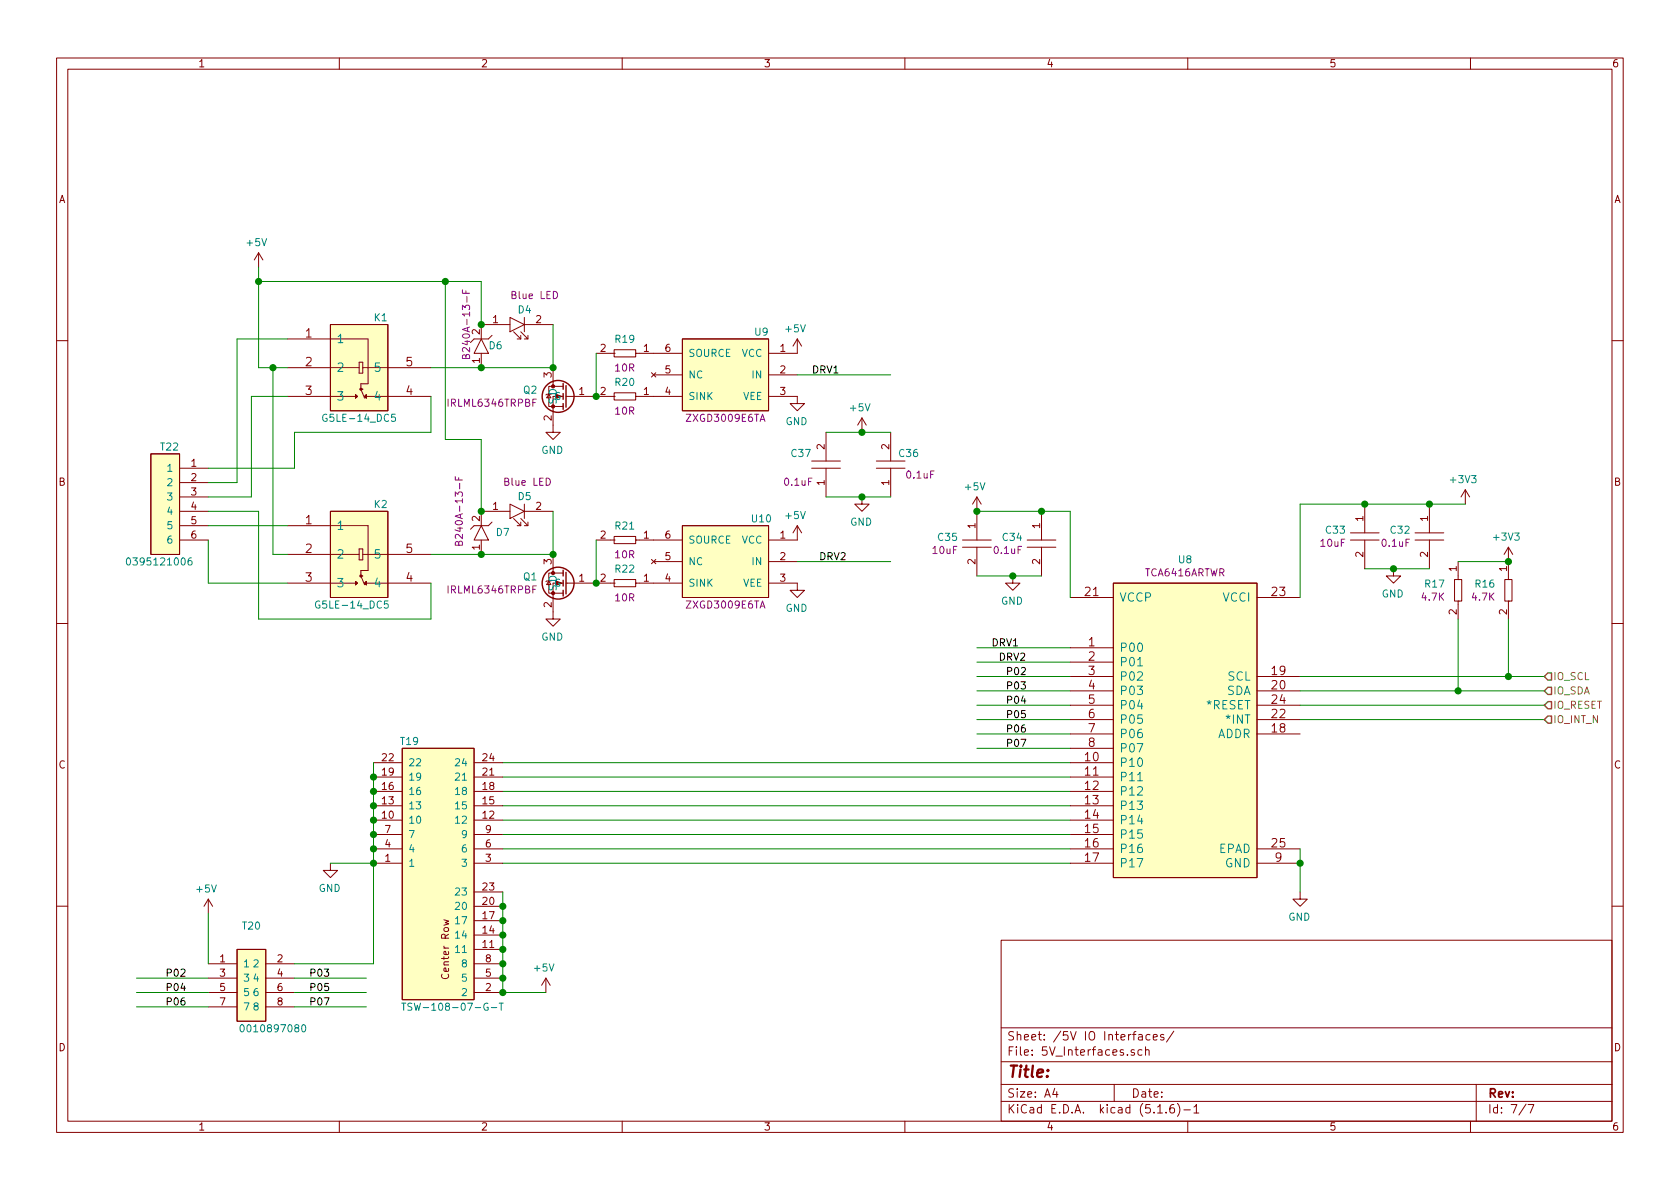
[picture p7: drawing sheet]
<svg xmlns="http://www.w3.org/2000/svg" width="297mm" height="210mm" viewBox="0 0 297 210" stroke-linecap="round" stroke-linejoin="round" font-family="sans-serif">
<g fill="none" stroke="#840000" stroke-width=".18">
<path d="M10 10.3h277v189.9h-277zM12 12.2h273v186.1h-273zM60 10.3v1.9M110 10.3v1.9M160 10.3v1.9M210 10.3v1.9M260 10.3v1.9M45.7 44.7l.8 1.3M45.7 44.7v2.5M45.7 44.7l-.7 1.3M50.8 59.9h14.3v8h-1.3v.9l.7 1.6M58.4 57.4h10.2v15.2h-10.2z"/>
<path d="M85.1 59.9l1.3 2.6h-2.6zM87 59.3l-.6 .6h-2.6l-.6 .7M90.2 56.1l2.5 1.3-2.5 1.3zM90.2 57.4h-5.1v2.5M90.8 58.7l1.3 1.2M91.4 59.9h.7M92.1 58.7l1.2 1.2h-.6M92.1 59.3v.6M92.7 56.1v2.6M92.7 57.4h5.1M93.3 59.3v.6M120.6 59.9h15.3v12.7h-15.3z"/>
<path d="M141 59.9l.7 1.3M141 59.9v2.6h-5.1M141 59.9l-.8 1.3M10 60.2h2M50.8 70.1h12.1M50.8 65h12.7M62.9 69.8l.3 .3-.3 .3zM63.5 64.1h.6v1.9h-.6zM64.1 65h12.1M64.5 70.1l.3-.3v.6zM64.5 70.1h11.7M85.1 62.5v2.5"/>
<path d="M97.8 71.9v4.5h-1.3l1.3 1.3 1.3-1.3h-1.3M97.8 68.3h-.8v3.6h.8M97.8 65v3.3M97.8 71.9h1.8M97.8 68.3h1.8M100.1 70.1h8.5M105.4 62.5h3.2M108.6 61.8h3.8v1.3h-3.8zM108.6 69.5h3.8v1.2h-3.8zM108.6 62.5h.1M108.6 70.1h.1M112.4 62.5h.1"/>
<path d="M112.4 70.1h.1M112.4 70.1h8.2M112.4 62.5h8.2M115.2 65.9l.8 .8M115.6 66.3h5M116 65.9l-.8 .8M135.9 70.1h5.1v1.3h-1.3l1.3 1.2 1.2-1.2h-1.2M135.9 66.3h5.1M146 76.4v5.1M152.4 73.9l.8 1.3M152.4 73.9v2.5M152.4 73.9l-.8 1.3"/>
<path d="M157.5 76.4v5.1M285 60.2h2M26.7 80.3h5v17.7h-5zM31.7 93h5.1M31.7 95.5h5.1M31.7 82.8h5.1M31.7 85.3h5.1M31.7 87.9h5.1M31.7 90.4h5.1M50.8 98h12.7M50.8 93h14.3v7.9h-1.3v.9l.7 1.6M58.4 90.4h10.2v15.3h-10.2z"/>
<path d="M63.5 97.1h.6v1.9h-.6zM64.1 98h12.1M85.1 93l1.3 2.5h-2.6zM85.1 95.5v2.5M87 92.3l-.6 .7h-2.6l-.6 .6M90.2 89.1l2.5 1.3-2.5 1.3zM90.2 90.4h-5.1v2.6M90.8 91.7l1.3 1.3M91.4 93h.7M92.1 91.7l1.2 1.3h-.6M92.1 92.3v.7M92.7 90.4h5.1"/>
<path d="M92.7 89.1v2.6M93.3 92.3v.7M97.8 98v3.3M105.4 95.5h3.2M108.6 94.9h3.8v1.2h-3.8zM108.6 95.5h.1M112.4 95.5h.1M112.4 95.5h8.2M115.2 98.9l.8 .8M115.6 99.3h5M116 98.9l-.8 .8M120.6 93h15.3v12.7h-15.3z"/>
<path d="M135.9 99.3h5.1M141 93v2.5h-5.1M141 93l.7 1.2M141 93l-.8 1.2M143.5 82.8h5.1M143.5 81.5h5.1M146 82.8v5.1M152.4 87.9v1.2h-1.3l1.3 1.3 1.3-1.3h-1.3M154.9 82.8h5.1M154.9 81.5h5.1M157.5 82.8v5.1M170.2 95.5h5.1"/>
<path d="M170.2 96.8h5.1M172.7 87.9v7.6M172.7 96.8v5M172.7 87.9l.8 1.2M172.7 87.9l-.7 1.2M181.6 95.5h5.1M181.6 96.8h5.1M184.1 90.4v5.1M184.1 96.8v5M238.8 95.5h5M238.8 94.2h5M241.3 89.1v5.1"/>
<path d="M241.3 95.5v5.1M250.2 95.5h5.1M250.2 94.2h5.1M252.7 89.1v5.1M252.7 95.5v5.1M257.8 99.3v3.2M259.1 86.6l.7 1.3M259.1 86.6v2.5M259.1 86.6l-.8 1.3M266.7 96.8l.8 1.2M266.7 96.8v5.7M266.7 96.8l-.8 1.2"/>
<path d="M10 110.3h2M50.8 103.1h12.1M62.9 102.8l.3 .3-.3 .3zM64.5 103.1h11.7M64.5 103.1l.3-.3v.6zM97.8 101.3h-.8v3.6h.8M97.8 104.9v4.6h-1.3l1.3 1.2 1.3-1.2h-1.3M97.8 104.9h1.8M97.8 101.3h1.8M100.1 103.1h8.5M108.6 102.5h3.8v1.3h-3.8zM108.6 103.1h.1"/>
<path d="M112.4 103.1h.1M112.4 103.1h8.2M135.9 103.1h5.1v1.3h-1.3l1.3 1.3 1.2-1.3h-1.2M179.1 101.8v1.3h-1.3l1.3 1.3 1.2-1.3h-1.2M189.2 114.5h7.6M189.2 119.6h7.6M189.2 117.1h7.6M189.2 105.7h7.6M196.8 103.1h25.4v52.1h-25.4zM222.2 119.6h7.7M222.2 105.7h7.7M246.4 100.6v1.2h-1.3l1.3 1.3 1.2-1.3h-1.2"/>
<path d="M257.2 102.5h1.2v3.8h-1.2zM257.8 102.5h.1M257.8 106.3h.1M257.8 106.3v3.2M266.1 102.5h1.2v3.8h-1.2zM266.7 102.5h.1M266.7 106.3h.1M266.7 106.3v3.2M285 110.3h2M66 134.9h5.1M66 137.4h5.1M66 139.9h5.1"/>
<path d="M71.1 132.3h12.7v44.5h-12.7zM83.8 134.9h5.1M83.8 137.4h5.1M83.8 139.9h5.1M189.2 134.9h7.6M189.2 137.4h7.6M189.2 139.9h7.6M189.2 129.8h7.6M189.2 122.2h7.6M189.2 127.2h7.6M189.2 124.7h7.6M189.2 132.3h7.6"/>
<path d="M222.2 129.8h7.7M222.2 122.2h7.7M222.2 127.2h7.7M222.2 124.7h7.7M36.8 159l.8 1.3M36.8 159v2.5M36.8 159l-.7 1.3M58.4 152.6v1.3h-1.3l1.3 1.3 1.3-1.3h-1.3M66 142.5h5.1M66 145h5.1M66 147.6h5.1M66 150.1h5.1"/>
<path d="M66 152.6h5.1M83.8 142.5h5.1M83.8 145h5.1M83.8 147.6h5.1M83.8 150.1h5.1M83.8 152.6h5.1M83.8 157.7h5.1M189.2 142.5h7.6M189.2 145h7.6M189.2 147.6h7.6M189.2 150.1h7.6M189.2 152.6h7.6"/>
<path d="M222.2 150.1h7.7M222.2 152.6h7.7M229.9 157.7v1.3h-1.3l1.3 1.3 1.2-1.3h-1.2M10 160.2h2M36.8 170.4h5.1M36.8 173h5.1M36.8 175.5h5.1M36.8 178h5.1M41.9 167.9h5.1v12.7h-5.1zM47 170.4h5.1M47 173h5.1M47 175.5h5.1"/>
<path d="M47 178h5.1M78.5 162.7l.8 .2-.6 .2 .6 .3-.8 .2M83.8 170.4h5.1M83.8 173h5.1M83.8 175.5h5.1M83.8 167.9h5.1M83.8 165.3h5.1M83.8 162.8h5.1M83.8 160.3h5.1M96.5 173l.8 1.2M96.5 173v2.5M96.5 173l-.7 1.2"/>
<path d="M177 166.3h108v32h-108zM285 160.2h2M60 198.3v1.9M110 198.3v1.9M160 198.3v1.9M177 194.8h108M177 191.8h108M177 187.8h108M177 181.8h108M186.5 192.5l-.4 1h1M186.8 193v1M197 191.8v3"/>
<path d="M200.6 185.7l-.4-.1-.2 .2 .1 .2 .5 .2v.3h-.6M201.3 183h.6l.1 .9M201.9 185.7l-.4-.1-.3 .3 .1 .6h.6M202 183.3l-.5 .1-.2 .2v.2l.2 .1 .5-.1M202.5 185.7l.3-.1 .3 .1 .1 .9M202.5 185.1v1.5M203.3 183l-.4-.1-.3 .3 .1 .6 .2 .1 .4-.1M203.9 183.4l.7-.1-.1-.3-.4-.1-.2 .2 .1 .7h.5M204.7 196.8h.8M205.8 183a.37 .37 0 0 0-.6 .1l.1 .3 .5 .1v.1l-.2 .3-.4-.1M206.2 196.7v.1M207.5 195.3a.59 .59 0 0 0-.7 .7v.5l.2 .2 .4 .1 .2-.1 .1-.5-.2-.2-.4-.1-.3 .3"/>
<path d="M207.5 182.3l-1.3 2M208.2 195.1a1.71 1.71 0 0 1 0 2.3M209.3 196.3h1.2M210 198.3v1.9M211.1 195.8l.4-.5v1.5M211.1 196.8h.9M260 198.3v1.9M261 191.8v6.5M269.8 195.2l-1.2 2M270.2 195.3h1l-.6 1.5"/>
</g>
<g fill="#ffffc2" stroke="#ffffc2" stroke-width=".18">
<path d="M58.4 90.4h10.2v15.3h-10.2z"/>
<path d="M41.9 167.9h5.1v12.7h-5.1z"/>
<path d="M196.8 103.1h25.4v52.1h-25.4z"/>
<path d="M26.7 80.3h5v17.7h-5z"/>
<path d="M58.4 57.4h10.2v15.2h-10.2z"/>
<path d="M71.1 132.3h12.7v44.5h-12.7z"/>
<path d="M120.6 59.9h15.3v12.7h-15.3z"/>
<path d="M120.6 93h15.3v12.7h-15.3z"/>
</g>
<g fill="none" stroke="#840000" stroke-width=".25">
<path d="M64 68.8h.1M99.6 67.8v1M99.6 71.4v1M100.1 68.2v3.8M64 101.8h.1M99.6 100.8v1M99.6 104.4v1M100.1 101.2v3.8"/>
<circle cx="63.8" cy="68.8" r=".15"/>
<circle cx="98.7" cy="70.1" r="2.82"/>
<circle cx="63.8" cy="101.8" r=".15"/>
<circle cx="98.7" cy="103.1" r="2.82"/>
</g>
<g fill="#840000" stroke="#840000" stroke-width=".18">
<path d="M62.9 102.8l.3 .3-.3 .3z"/>
<path d="M64.5 103.1l.3-.3v.6z"/>
<path d="M62.9 69.8l.3 .3-.3 .3z"/>
<path d="M64.5 70.1l.3-.3v.6z"/>
<circle cx="97.8" cy="104.9" r=".28"/>
<circle cx="97.8" cy="71.9" r=".28"/>
</g>
<g fill="none" stroke="#008484" stroke-width=".18">
<path d="M57.8 73.3a.59 .59 0 0 0-.8 .6 .59 .59 0 0 0 .8 .6v-.5h-.2M69.9 73.2h-.6l-.1 .7 .2-.2 .5 .2v.5l-.2 .1-.5-.1M22.5 98.8l.2-.2a.67 .67 0 0 1 .4 .7 .67 .67 0 0 1-.4 .6l-.3-.2v-.3zM33.8 98.6l-.3 .1a.87 .87 0 0 0 0 1.2l.4-.1v-.5l-.4-.2-.3 .3M56.5 106.3a.59 .59 0 0 0-.7 .6 .59 .59 0 0 0 .7 .6l.1-.5h-.3M68.6 106.3h-.6l-.1 .6 .2-.1 .5 .1v.5l-.2 .1-.5-.1M201.1 117.7h.9M201.1 138.1h.9M71 177.4h.8M71.4 177.4v1.3M72.8 177.5l-.5-.1-.1 .1v.4l.5 .2 .1 .3-.2 .3-.5-.1M86.9 178.2h.9"/>
<path d="M88.3 177.4h.7M88.6 177.4v1.3M42.6 181.3l.1-.1a.67 .67 0 0 1 .5 .6 .67 .67 0 0 1-.5 .7 .83 .83 0 0 1-.1-1.2zM53.4 181.3l.2-.1a.67 .67 0 0 1 .5 .6 .67 .67 0 0 1-.5 .7l-.2-.2-.1-.3z"/>
</g>
<path d="M81.8 51.3v.6h1.2M82.4 51.4v.5M82.4 63l.2-.3h.3l.1 .2v.5h-1.2l.1-.6 .2-.1 .2 .2 .1 .5M80.5 84.3v.6h1.3M81.1 96l.2-.3 .3 .1 .2 .1v.5h-1.3l.1-.6h.2l.3 .1v.5M81.1 84.4v.5" fill="none" stroke="#840084" stroke-width=".18"/>
<g fill="none" stroke="#008400" stroke-width=".18">
<path d="M45.7 47.2v17.8h5.1M45.7 49.8h39.4v7.6M50.8 59.9h-8.9v25.4h-5.1M78.7 49.8v27.9h6.4v12.7M97.8 57.4v7.6h-21.6M48.3 65v33h2.5M50.8 70.1h-6.4v17.8h-7.6M76.2 70.1v6.3h-24.1v6.4h-15.3M105.4 62.5v7.6M141 66.3h16.5M146 76.4h11.5M36.8 90.4h8.9v19.1h30.5v-6.4"/>
<path d="M36.8 95.5v7.6h14M36.8 93h14M97.8 90.4v7.6h-21.6M105.4 95.5v7.6M141 99.3h16.5M146 87.9h11.5M172.7 90.4h16.5v15.3M257.8 99.3h8.9M259.1 89.1h-29.2v16.6M172.7 119.6h16.5M172.7 114.5h16.5M172.7 117.1h16.5"/>
<path d="M172.7 101.8h11.4M229.9 119.6h43.1M241.3 100.6h11.4M257.8 109.5v12.7M266.7 109.5v10.1M66 134.9v35.5h-13.9M88.9 139.9h100.3M88.9 137.4h100.3M88.9 134.9h100.3M172.7 122.2h16.5M172.7 124.7h16.5M172.7 127.2h16.5"/>
<path d="M172.7 129.8h16.5M172.7 132.3h16.5M229.9 122.2h43.1M229.9 124.7h43.1M229.9 127.2h43.1M58.4 152.6h7.6M88.9 157.7v17.8h7.6M88.9 152.6h100.3M88.9 150.1h100.3M88.9 147.6h100.3M88.9 145h100.3M88.9 142.5h100.3"/>
<path d="M229.9 150.1v7.6M24.1 175.5h12.7M24.1 173h12.7M24.1 178h12.7M36.8 161.5v8.9M52.1 175.5h12.7M52.1 173h12.7M52.1 178h12.7"/>
</g>
<path d="M273.7 119h.6v1.3h-.6l-.7-.7zM273.7 121.5h.6v1.3h-.6l-.7-.6zM273.7 126.6h.6v1.3h-.6l-.7-.7zM273.7 124.1h.6v1.2h-.6l-.7-.6z" fill="none" stroke="#848400" stroke-width=".25"/>
<g fill="#008400" stroke="#008400" stroke-width=".25">
<circle cx="246.4" cy="100.6" r=".51"/>
<circle cx="241.3" cy="89.1" r=".51"/>
<circle cx="184.2" cy="90.4" r=".51"/>
<circle cx="252.7" cy="89.1" r=".51"/>
<circle cx="172.7" cy="90.4" r=".51"/>
<circle cx="78.7" cy="49.8" r=".51"/>
<circle cx="88.9" cy="173" r=".51"/>
<circle cx="66" cy="139.9" r=".51"/>
<circle cx="66" cy="137.4" r=".51"/>
<circle cx="66" cy="142.5" r=".51"/>
<circle cx="66" cy="145" r=".51"/>
<circle cx="66" cy="147.6" r=".51"/>
<circle cx="66" cy="150.1" r=".51"/>
<circle cx="88.9" cy="160.3" r=".51"/>
<circle cx="266.7" cy="119.6" r=".51"/>
<circle cx="257.8" cy="122.2" r=".51"/>
<circle cx="88.9" cy="162.8" r=".51"/>
<circle cx="88.9" cy="165.3" r=".51"/>
<circle cx="88.9" cy="167.9" r=".51"/>
<circle cx="88.9" cy="170.4" r=".51"/>
<circle cx="179.1" cy="101.8" r=".51"/>
<circle cx="105.4" cy="70.1" r=".51"/>
<circle cx="48.3" cy="65" r=".51"/>
<circle cx="88.9" cy="175.5" r=".51"/>
<circle cx="105.4" cy="103.1" r=".51"/>
<circle cx="266.7" cy="99.3" r=".51"/>
<circle cx="85.1" cy="65" r=".51"/>
<circle cx="229.9" cy="152.6" r=".51"/>
<circle cx="85.1" cy="57.4" r=".51"/>
<circle cx="97.8" cy="65" r=".51"/>
<circle cx="85.1" cy="98" r=".51"/>
<circle cx="97.8" cy="98" r=".51"/>
<circle cx="85.1" cy="90.4" r=".51"/>
<circle cx="66" cy="152.6" r=".51"/>
<circle cx="152.4" cy="87.9" r=".51"/>
<circle cx="152.4" cy="76.4" r=".51"/>
<circle cx="45.7" cy="49.8" r=".51"/>
</g>
<text font-size="2.8" fill="#840000" x="178" y="190.5">Title:</text>
<g font-size="2.1" fill="#840000">
<text x="54" y="59.7">1</text>
<text x="54" y="64.8">2</text>
<text x="71.8" y="64.8">5</text>
<text x="54" y="69.8">3</text>
<text x="71.8" y="69.8">4</text>
<text x="54" y="92.7">1</text>
<text x="54" y="97.8">2</text>
<text x="71.8" y="97.8">5</text>
<text x="54" y="102.9">3</text>
<text x="71.8" y="102.9">4</text>
<text x="191.9" y="105.4">21</text>
<text x="224.9" y="105.4">23</text>
<text x="192.5" y="114.3">1</text>
<text x="192.5" y="116.8">2</text>
<text x="192.5" y="119.4">3</text>
<text x="224.9" y="119.4">19</text>
<text x="192.5" y="121.9">4</text>
<text x="192.5" y="124.5">5</text>
<text x="224.9" y="121.9">20</text>
<text x="224.9" y="124.5">24</text>
<text x="192.5" y="127">6</text>
<text x="192.5" y="129.5">7</text>
<text x="224.9" y="129.5">18</text>
<text x="224.9" y="127">22</text>
<text x="191.9" y="134.6">10</text>
<text x="191.9" y="137.2">11</text>
<text x="192.5" y="132.1">8</text>
<text x="191.9" y="139.7">12</text>
<text x="191.9" y="142.2">13</text>
<text x="191.9" y="144.8">14</text>
<text x="191.9" y="147.3">15</text>
<text x="191.9" y="149.9">16</text>
<text x="224.9" y="149.9">25</text>
<text x="191.9" y="152.4">17</text>
<text x="225.5" y="152.4">9</text>
<text x="178" y="184">Sheet: /5V IO Interfaces/</text>
<text x="178" y="186.7">File: 5V_Interfaces.sch</text>
<text x="178" y="196.9">KiCad E.D.A. kicad (5.1.6)-1</text>
<text x="178" y="194.1">Size: A4</text>
<text x="200" y="194.1">Date:</text>
<text x="263" y="194.1">Rev:</text>
<text x="263" y="196.9">Id: 7/7</text>
</g>
<g font-size="2.1" fill="#008484">
<text x="59.4" y="60.7">1</text>
<text x="59.4" y="65.8">2</text>
<text x="66.4" y="65.8">5</text>
<text x="59.4" y="70.8">3</text>
<text x="66.4" y="70.8">4</text>
<text x="59.4" y="93.7">1</text>
<text x="59.4" y="98.8">2</text>
<text x="66.4" y="98.8">5</text>
<text x="59.4" y="103.9">3</text>
<text x="66.4" y="103.9">4</text>
<text x="197.9" y="106.4">VCCP</text>
<text x="216.3" y="106.4">VCCI</text>
<text x="197.9" y="115.3">P00</text>
<text x="197.9" y="117.8">P01</text>
<text x="197.9" y="120.4">P02</text>
<text x="197.9" y="122.9">P03</text>
<text x="197.9" y="125.4">P04</text>
<text x="213.5" y="125.4">*RESET</text>
<text x="216.8" y="122.9">SDA</text>
<text x="217.1" y="120.4">SCL</text>
<text x="197.9" y="128">P05</text>
<text x="197.9" y="130.5">P06</text>
<text x="215.2" y="130.5">ADDR</text>
<text x="217.1" y="128">*INT</text>
<text x="197.9" y="135.6">P10</text>
<text x="197.9" y="133.1">P07</text>
<text x="197.9" y="138.1">P11</text>
<text x="197.9" y="140.7">P12</text>
<text x="197.9" y="143.2">P13</text>
<text x="197.9" y="145.8">P14</text>
<text x="197.9" y="148.3">P15</text>
<text x="197.9" y="150.8">P16</text>
<text x="197.9" y="153.4">P17</text>
<text x="215.4" y="150.8">EPAD</text>
<text x="216.6" y="153.4">GND</text>
</g>
<g font-size="1.8" fill="#840000">
<text x="35" y="11.9">1</text>
<text x="85" y="11.9">2</text>
<text x="135" y="11.9">3</text>
<text x="185" y="11.9">4</text>
<text x="235" y="11.9">5</text>
<text x="285" y="11.9">6</text>
<text x="10.4" y="35.9">A</text>
<text x="285.4" y="35.9">A</text>
<text x="84.8" y="59.2" transform="rotate(-90 84.8 59.2)">2</text>
<text x="87.1" y="57.1">1</text>
<text x="94.8" y="57.1">2</text>
<text x="84.8" y="64.2" transform="rotate(-90 84.8 64.2)">1</text>
<text x="106.2" y="62.2">2</text>
<text x="113.8" y="62.2">1</text>
<text x="117.6" y="62.2">6</text>
<text x="137.9" y="62.2">1</text>
<text x="97.5" y="66.8" transform="rotate(-90 97.5 66.8)">3</text>
<text x="102.4" y="69.8">1</text>
<text x="106.2" y="69.8">2</text>
<text x="113.8" y="69.8">1</text>
<text x="117.6" y="69.8">4</text>
<text x="117.6" y="66">5</text>
<text x="137.9" y="66">2</text>
<text x="137.9" y="69.8">3</text>
<text x="97.5" y="74.4" transform="rotate(-90 97.5 74.4)">2</text>
<text x="33.8" y="82.5">1</text>
<text x="145.8" y="79.5" transform="rotate(-90 145.8 79.5)">2</text>
<text x="157.2" y="79.5" transform="rotate(-90 157.2 79.5)">2</text>
<text x="10.4" y="85.9">B</text>
<text x="33.8" y="85.1">2</text>
<text x="33.8" y="87.6">3</text>
<text x="145.8" y="85.8" transform="rotate(-90 145.8 85.8)">1</text>
<text x="157.2" y="85.8" transform="rotate(-90 157.2 85.8)">1</text>
<text x="285.4" y="85.9">B</text>
<text x="33.8" y="90.2">4</text>
<text x="33.8" y="92.7">5</text>
<text x="33.8" y="95.2">6</text>
<text x="84.8" y="92.2" transform="rotate(-90 84.8 92.2)">2</text>
<text x="87.1" y="90.2">1</text>
<text x="94.8" y="90.2">2</text>
<text x="106.2" y="95.2">2</text>
<text x="113.8" y="95.2">1</text>
<text x="117.6" y="95.2">6</text>
<text x="137.9" y="95.2">1</text>
<text x="172.5" y="93.4" transform="rotate(-90 172.5 93.4)">1</text>
<text x="183.9" y="93.4" transform="rotate(-90 183.9 93.4)">1</text>
<text x="241" y="92.2" transform="rotate(-90 241 92.2)">1</text>
<text x="252.5" y="92.2" transform="rotate(-90 252.5 92.2)">1</text>
<text x="84.8" y="97.3" transform="rotate(-90 84.8 97.3)">1</text>
<text x="97.5" y="99.8" transform="rotate(-90 97.5 99.8)">3</text>
<text x="117.6" y="99.1">5</text>
<text x="137.9" y="99.1">2</text>
<text x="172.5" y="99.8" transform="rotate(-90 172.5 99.8)">2</text>
<text x="183.9" y="99.8" transform="rotate(-90 183.9 99.8)">2</text>
<text x="241" y="98.5" transform="rotate(-90 241 98.5)">2</text>
<text x="252.5" y="98.5" transform="rotate(-90 252.5 98.5)">2</text>
<text x="257.6" y="101" transform="rotate(-90 257.6 101)">1</text>
<text x="266.4" y="101" transform="rotate(-90 266.4 101)">1</text>
<text x="97.5" y="107.4" transform="rotate(-90 97.5 107.4)">2</text>
<text x="102.4" y="102.9">1</text>
<text x="106.2" y="102.9">2</text>
<text x="113.8" y="102.9">1</text>
<text x="117.6" y="102.9">4</text>
<text x="137.9" y="102.9">3</text>
<text x="257.6" y="108.7" transform="rotate(-90 257.6 108.7)">2</text>
<text x="266.4" y="108.7" transform="rotate(-90 266.4 108.7)">2</text>
<text x="10.4" y="135.9">C</text>
<text x="67.6" y="137.2">19</text>
<text x="67.6" y="134.6">22</text>
<text x="85.4" y="137.2">21</text>
<text x="85.4" y="134.6">24</text>
<text x="285.4" y="135.9">C</text>
<text x="67.6" y="142.2">13</text>
<text x="67.6" y="139.7">16</text>
<text x="85.4" y="142.2">15</text>
<text x="85.4" y="139.7">18</text>
<text x="67.6" y="144.8">10</text>
<text x="68.1" y="149.9">4</text>
<text x="68.1" y="147.3">7</text>
<text x="85.4" y="144.8">12</text>
<text x="85.9" y="149.9">6</text>
<text x="85.9" y="147.3">9</text>
<text x="68.1" y="152.4">1</text>
<text x="85.9" y="152.4">3</text>
<text x="85.4" y="160">20</text>
<text x="85.4" y="157.5">23</text>
<text x="85.4" y="167.6">11</text>
<text x="85.4" y="165.1">14</text>
<text x="85.4" y="162.6">17</text>
<text x="38.9" y="170.2">1</text>
<text x="38.9" y="172.7">3</text>
<text x="49" y="170.2">2</text>
<text x="49" y="172.7">4</text>
<text x="79.4" y="172.8" transform="rotate(-90 79.4 172.8)">Center Row</text>
<text x="85.9" y="172.7">5</text>
<text x="85.9" y="170.2">8</text>
<text x="38.9" y="175.3">5</text>
<text x="38.9" y="177.8">7</text>
<text x="49" y="175.3">6</text>
<text x="49" y="177.8">8</text>
<text x="85.9" y="175.3">2</text>
<text x="10.4" y="185.9">D</text>
<text x="285.4" y="185.9">D</text>
<text x="35" y="199.9">1</text>
<text x="85" y="199.9">2</text>
<text x="135" y="199.9">3</text>
<text x="185" y="199.9">4</text>
<text x="235" y="199.9">5</text>
<text x="285" y="199.9">6</text>
</g>
<g font-size="1.8" fill="#008484">
<text x="43.7" y="43.5">+5V</text>
<text x="66.2" y="56.8">K1</text>
<text x="91.6" y="55.4">D4</text>
<text x="133.5" y="59.4">U9</text>
<text x="139" y="58.8">+5V</text>
<text x="86.5" y="61.8">D6</text>
<text x="108.8" y="60.6">R19</text>
<text x="121.7" y="63.1">SOURCE</text>
<text x="131.1" y="63.1">VCC</text>
<text x="92.6" y="69.6">Q2</text>
<text x="97.9" y="70.7">G</text>
<text x="98.4" y="71.6" transform="rotate(-90 98.4 71.6)">S D</text>
<text x="108.8" y="68.2">R20</text>
<text x="121.7" y="70.7">SINK</text>
<text x="121.7" y="66.9">NC</text>
<text x="131.3" y="70.7">VEE</text>
<text x="133.1" y="66.9">IN</text>
<text x="57.7" y="74.6">G5LE-14_DC5</text>
<text x="138.9" y="75.2">GND</text>
<text x="150.4" y="72.7">+5V</text>
<text x="28.4" y="79.7">T22</text>
<text x="29.7" y="83.4">1</text>
<text x="95.7" y="80.3">GND</text>
<text x="140" y="80.8">C37</text>
<text x="159" y="80.8">C36</text>
<text x="29.7" y="86">2</text>
<text x="29.7" y="88.5">3</text>
<text x="66.2" y="89.8">K2</text>
<text x="91.6" y="88.4">D5</text>
<text x="170.7" y="86.7">+5V</text>
<text x="256.6" y="85.4">+3V3</text>
<text x="29.7" y="91.1">4</text>
<text x="29.7" y="93.6">5</text>
<text x="87.8" y="94.8">D7</text>
<text x="108.8" y="93.6">R21</text>
<text x="133" y="92.4">U10</text>
<text x="139" y="91.8">+5V</text>
<text x="150.3" y="93">GND</text>
<text x="165.9" y="95.7">C35</text>
<text x="177.3" y="95.7">C34</text>
<text x="234.5" y="94.4">C33</text>
<text x="245.9" y="94.4">C32</text>
<text x="264.2" y="95.6">+3V3</text>
<text x="23.3" y="100">0395121006</text>
<text x="29.7" y="96.1">6</text>
<text x="108.8" y="101.3">R22</text>
<text x="121.7" y="99.9">NC</text>
<text x="121.7" y="96.1">SOURCE</text>
<text x="131.1" y="96.1">VCC</text>
<text x="133.1" y="99.9">IN</text>
<text x="208.4" y="99.6">U8</text>
<text x="56.4" y="107.6">G5LE-14_DC5</text>
<text x="92.6" y="102.6">Q1</text>
<text x="97.9" y="103.8">G</text>
<text x="98.4" y="104.6" transform="rotate(-90 98.4 104.6)">S D</text>
<text x="121.7" y="103.8">SINK</text>
<text x="131.3" y="103.8">VEE</text>
<text x="177" y="106.9">GND</text>
<text x="244.3" y="105.7">GND</text>
<text x="252" y="103.9">R17</text>
<text x="260.9" y="103.9">R16</text>
<text x="95.7" y="113.3">GND</text>
<text x="138.9" y="108.2">GND</text>
<text x="70.9" y="131.7">T19</text>
<text x="72.1" y="135.5">22</text>
<text x="80.8" y="135.5">24</text>
<text x="72.1" y="143.1">13</text>
<text x="72.1" y="140.6">16</text>
<text x="72.1" y="138">19</text>
<text x="80.8" y="143.1">15</text>
<text x="80.8" y="140.6">18</text>
<text x="80.8" y="138">21</text>
<text x="72.1" y="145.7">10</text>
<text x="72.1" y="148.2">7</text>
<text x="80.8" y="145.7">12</text>
<text x="81.8" y="148.2">9</text>
<text x="72.1" y="153.3">1</text>
<text x="72.1" y="150.7">4</text>
<text x="81.8" y="153.3">3</text>
<text x="81.8" y="150.7">6</text>
<text x="34.8" y="157.8">+5V</text>
<text x="56.3" y="157.7">GND</text>
<text x="80.8" y="160.9">20</text>
<text x="80.8" y="158.4">23</text>
<text x="42.9" y="164.4">T20</text>
<text x="80.8" y="166">14</text>
<text x="80.8" y="163.4">17</text>
<text x="227.8" y="162.8">GND</text>
<text x="42.9" y="171.1">1</text>
<text x="42.9" y="173.6">3</text>
<text x="45" y="171.1">2</text>
<text x="45" y="173.6">4</text>
<text x="80.8" y="168.5">11</text>
<text x="81.8" y="173.6">5</text>
<text x="81.8" y="171.1">8</text>
<text x="94.5" y="171.8">+5V</text>
<text x="42.9" y="176.1">5</text>
<text x="42.9" y="178.7">7</text>
<text x="45" y="176.1">6</text>
<text x="45" y="178.7">8</text>
<text x="73.2" y="178.7">TSW-108-07-G-T</text>
<text x="81.8" y="176.1">2</text>
<text x="43.4" y="182.5">0010897080</text>
</g>
<g font-size="1.8" fill="#840084">
<text x="90.6" y="52.9">Blue LED</text>
<text x="83.1" y="62.2" transform="rotate(-90 83.1 62.2)">B240A-13-F</text>
<text x="108.8" y="65.7">10R</text>
<text x="79.3" y="71.9">IRLML6346TRPBF</text>
<text x="108.8" y="73.3">10R</text>
<text x="121.6" y="74.6">ZXGD3009E6TA</text>
<text x="89.3" y="85.9">Blue LED</text>
<text x="138.8" y="85.9">0.1uF</text>
<text x="160.4" y="84.6">0.1uF</text>
<text x="81.8" y="95.3" transform="rotate(-90 81.8 95.3)">B240A-13-F</text>
<text x="108.8" y="98.7">10R</text>
<text x="165" y="98">10uF</text>
<text x="175.9" y="98">0.1uF</text>
<text x="202.5" y="101.9">TCA6416ARTWR</text>
<text x="233.6" y="96.7">10uF</text>
<text x="244.4" y="96.7">0.1uF</text>
<text x="79.3" y="104.9">IRLML6346TRPBF</text>
<text x="108.8" y="106.3">10R</text>
<text x="121.6" y="107.6">ZXGD3009E6TA</text>
<text x="251.5" y="106.2">4.7K</text>
<text x="260.4" y="106.2">4.7K</text>
</g>
<g font-size="1.8">
<text x="143.5" y="66">DRV1</text>
<text x="144.8" y="99.1">DRV2</text>
<text x="175.3" y="114.3">DRV1</text>
<text x="176.5" y="116.8">DRV2</text>
<text x="177.8" y="119.4">P02</text>
<text x="177.8" y="124.5">P04</text>
<text x="177.8" y="121.9">P03</text>
<text x="177.8" y="129.5">P06</text>
<text x="177.8" y="127">P05</text>
<text x="177.8" y="132.1">P07</text>
<text x="29.2" y="172.7">P02</text>
<text x="54.6" y="172.7">P03</text>
<text x="29.2" y="177.8">P06</text>
<text x="29.2" y="175.3">P04</text>
<text x="54.6" y="177.8">P07</text>
<text x="54.6" y="175.3">P05</text>
</g>
<g font-size="1.8" fill="#848400">
<text x="274.6" y="120.3">IO_SCL</text>
<text x="274.6" y="122.8">IO_SDA</text>
<text x="274.6" y="125.3">IO_RESET</text>
<text x="274.6" y="127.9">IO_INT_N</text>
</g>
</svg>
